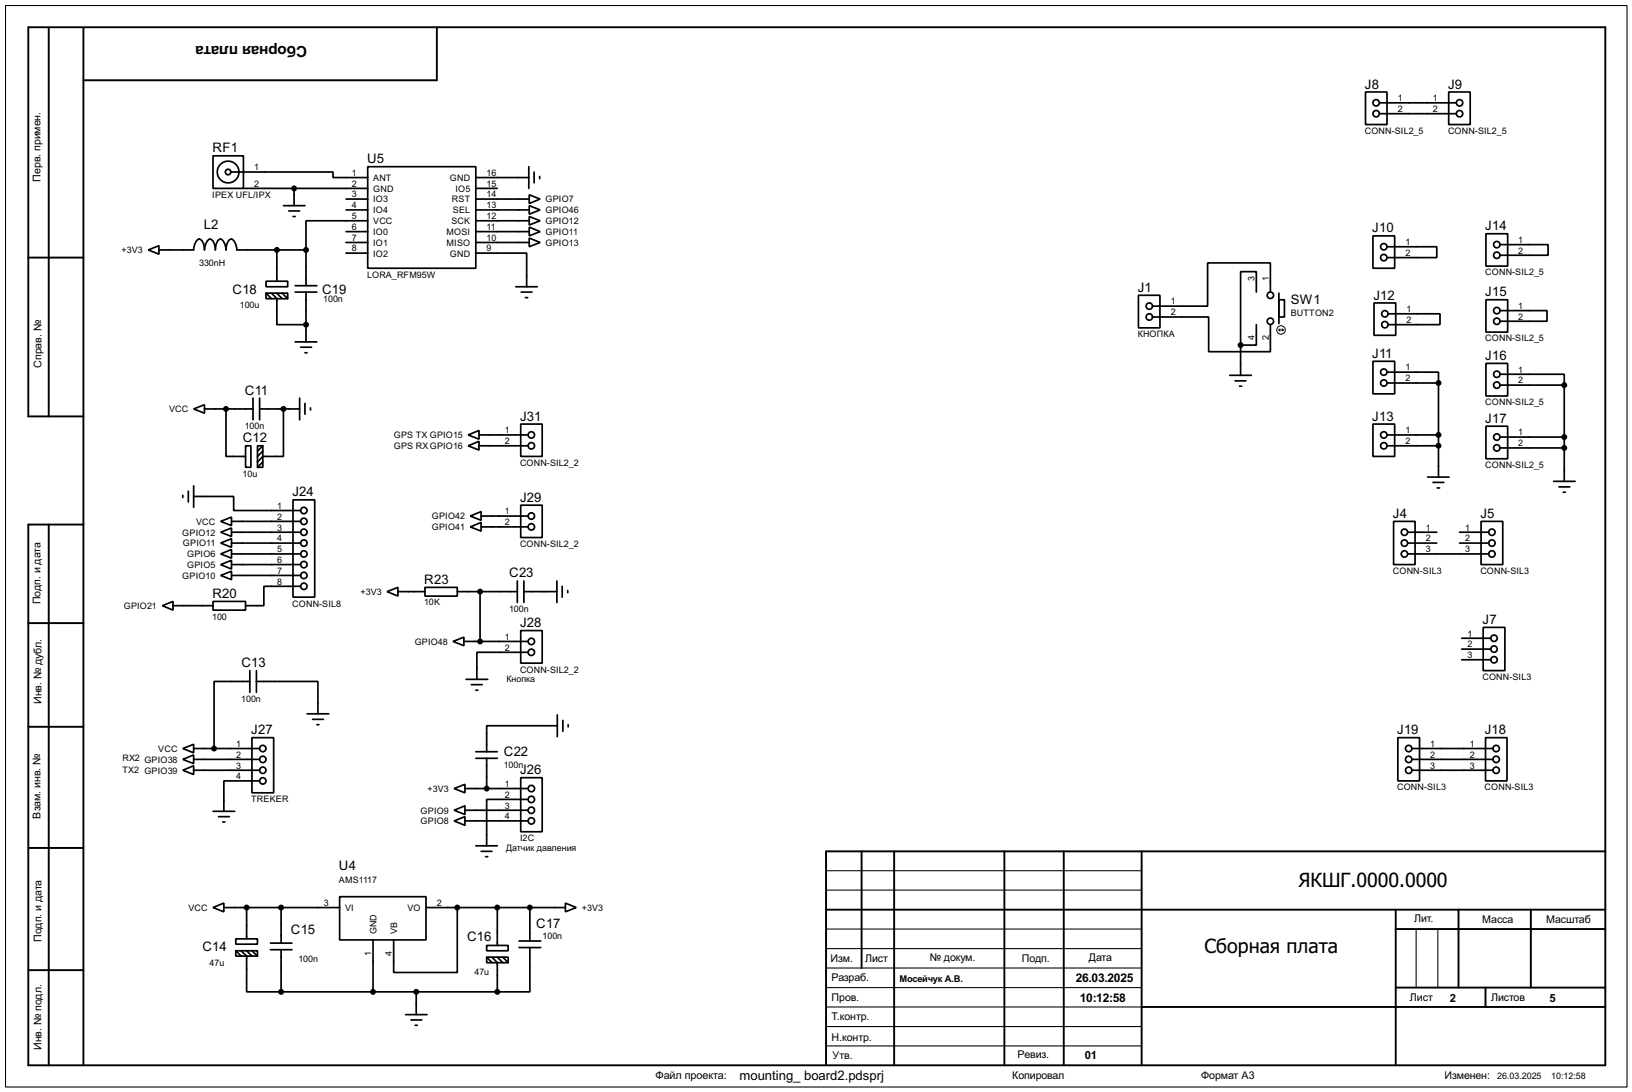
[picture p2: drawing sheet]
<svg xmlns="http://www.w3.org/2000/svg" width="383mm" height="256mm" viewBox="0 0 383 256" stroke-linecap="round" stroke-linejoin="round" font-family="sans-serif">
<path d="M1.3 1.3h381v254h-381zM194.1 218.2h74.2M194.1 209.1h74.2M194.1 204.5h74.2M332.8 218.2v13.8M337.9 218.2v13.8M194.1 222.8h74.2M194.1 232h74.2M194.1 236.5h74.2M194.1 227.4h74.2M194.1 241.1h74.2M194.1 245.7h74.2" fill="none" stroke="#000" stroke-width=".25"/>
<g fill="none" stroke="#000" stroke-width=".45">
<path d="M11.5 6.7v91.1M19.6 6.7v243.5M102.7 6.4v12.5h-83.1M6.7 60.5h12.9M19.6 97.8h-12.9v-91.4h370.5v243.8h-370.5v-127h12.9M11.5 123.2v127M6.7 146.4h12.9M6.7 170.7h12.9M6.7 199.2h12.9M202.5 200v27.4M210.1 200v50.2M236 200v50.2"/>
<path d="M250 200v50.2M268.3 200v50.2M377.2 200h-183.1v50.2M194.1 213.7h183.1M328 213.7v36.5M328 218.2h49.2M342.7 213.7v18.3M359.7 213.7v18.3M6.7 227.9h12.9M268.3 236.5h108.9M328 232h49.2M349.1 232v4.5"/>
</g>
<g fill="none" stroke="#000" stroke-width=".4">
<path d="M50.1 36.6h7.1v7.7h-7.1zM86.4 39.2h25.4v23.8h-25.4zM124.3 39.2v5.1M320.9 21.6h5v7.7h-5zM324.2 24.2h18M324.2 26.7h18M340.4 21.6h5.1v7.7h-5.1zM34.9 58.7l2.5-1v2zM37.4 58.7h8.1l.2-1.2a1.82 1.82 0 0 1 1.1-1.3 2.31 2.31 0 0 1 1.3 2.5l.2-1.2a1.82 1.82 0 0 1 1-1.3 2.37 2.37 0 0 1 1.3 2.5v-.6a2.08 2.08 0 0 1 1.3-1.9 2.75 2.75 0 0 1 1.2 2.5v-.6a2.04 2.04 0 0 1 1.3-1.9 2.75 2.75 0 0 1 1.3 2.5h16.2M54.2 40.4h24.1v1.3h8.1M57.2 44.3h29.2M65.1 58.7v7.4"/>
<path d="M66.6 48.3h5.1M67.9 49.6h2.5M68.9 50.9h.5M69.1 44.3v4M71.9 58.7v8.4M81.3 57h5.1M81.3 54.4h5.1M81.3 49.3h5.1M81.3 46.8h5.1M81.3 59.5h5.1M86.4 51.9h-14.5v6.8M111.8 59.5h12v7.9"/>
<path d="M111.8 44.3h5.1M111.8 51.9h12.6M111.8 57h12.6M111.8 54.4h12.6M111.8 49.3h12.6M111.8 46.8h12.6M111.8 41.7h12.5M124.4 50.9l2.5 1-2.5 1zM124.4 55.9l2.5 1.1-2.5 1zM124.4 53.4l2.5 1-2.5 1zM124.4 48.3l2.5 1-2.5 1zM124.4 45.8l2.5 1-2.5 1z"/>
<path d="M125.5 40.4v2.6M126.8 41.5v.5M322.6 55.4h5.1v7.6h-5.1zM325.9 58h11.7v2.5h-11.7M349.2 54.9h5.1v7.6h-5.1zM352.5 57.5h11.3v2.5h-11.3M62.5 66.1h5.1v1.3h-5.1zM62.5 68.9h5.1v1.3h-5.1zM62.5 68.9l1.3 1.3M63.8 68.9l1.3 1.3v6.1h6.8M65.1 68.9l1.2 1.3M66.3 68.9l1.3 1.3"/>
<path d="M69.4 68.6h5.1M69.4 67.1h5.1M71.9 68.6v11.7M121.2 67.4h5.1M122.5 68.6h2.5M123.5 69.9h.5M267.5 69.4h5.1v7.6h-5.1zM270.8 74.5h13.2v8.1h14.5v-6.3M295.2 68.6v-4.8h-3.7v17.3M295.2 76.3v4.8h-3.7M298.5 68.6v-6.8h-14.7v10.1h-13M300.5 70.4h1.3v4.1h-1.3z"/>
<path d="M300.5 68.9v7.1M322.9 71.2h5.1v7.6h-5.1zM326.2 73.7h12.2v2.6h-12.2M349.2 70.4h5.1v7.6h-5.1zM352.5 73h11v2.5h-11M45.5 96.1l2.6-1v2zM48.1 96.1h11.4M53.1 96.1v11.1h4.6M59.5 93.5v5.1M61 96.1h9.4M61 93.5v5.1M66.6 96.1v11.1h-4.8l-1.3 1.3"/>
<path d="M69.4 80.3h5.1M70.4 93.5v5.1M70.7 81.6h2.5M71.7 82.9h.5M71.7 94.8v2.5M73 95.8v.5M122.4 99.6h5v7.6h-5zM289 88.2h5.1M290.2 89.5h2.6M291.3 90.7h.5M291.5 81.1v7.1M322.6 84.9h5.1v7.6h-5.1z"/>
<path d="M322.6 99.6h5.1v7.6h-5.1zM325.9 87.4h12.1v2.6M325.9 90h12.1M338 90v22.1M349.2 85.4h5.1v7.6h-5.1zM352.5 87.9h15.1v2.6M352.5 90.5h15.1M367.6 90.5v22.6M43 116.4v.5M44.3 115.4v2.5M45.5 116.6h9.4v3.3h15.8M45.5 114.1v5.1"/>
<path d="M57.7 104.7h1.3v5.1h-1.3zM60.5 104.7h1.3v5.1h-1.3zM61.8 104.7l-1.3 1.3M61.8 106l-1.3 1.2M61.8 108.5l-1.3 1.3M68.9 117.4h5.1v22.9h-5.1zM110 104.7l2.6-1v2zM110 102.2l2.6-1.1v2.1zM112.6 104.7h11.5M112.6 102.2h11.5M122.4 118.7h5v7.6h-5zM325.9 104.7h12.1"/>
<path d="M325.9 102.2h12.1M335.5 112.1h5M336.7 113.3h2.6M337.7 114.6h.6M349.2 100.1h5.1v7.7h-5.1zM352.5 102.7h15.1M352.5 105.2h15.1M365.1 113.1h5M366.3 114.4h2.6M367.3 115.6h.5M51.9 122.5l2.5-1v2zM51.9 135.2l2.5-1v2z"/>
<path d="M51.9 125l2.5-1v2zM51.9 127.6l2.5-1.1v2.1zM51.9 130.1l2.5-1v2zM51.9 132.6l2.5-1v2.1zM54.4 122.5h16.3M54.4 125h16.3M54.4 127.6h16.3M54.4 130.1h16.3M54.4 132.6h16.3M54.4 135.2h16.3M70.7 137.7h-8.7v4.6h-4.3M91 139l2.5-1v2z"/>
<path d="M93.5 139h6.4M99.9 138h7.6v2h-7.6zM107.5 139h14.1M110.5 123.8l2.6-1.1v2.1zM110.5 121.2l2.6-1v2zM112.8 139v11.7M113.1 123.8h11M113.1 121.2h11M121.6 136.5v5M123.1 139h7.8M123.1 136.5v5M130.9 136.5v5"/>
<path d="M132.1 137.7v2.6M133.4 138.7v.5M327.5 122.5h5v10.1h-5zM330.8 125h6.8M330.8 127.6h6.8M330.8 130.1h19M343 125h6.8M343 127.6h6.8M348 122.5h5.1v10.1h-5.1zM38.2 142.3l2.5-1v2zM40.7 142.3h9.4M50.1 141.3h7.6v2h-7.6z"/>
<path d="M58.7 157.5v5.1M60.3 157.5v5.1M106.5 150.7l2.5-1v2zM109 150.7h15.1M109.5 159.6h5.1M122.4 148.1h5v7.7h-5zM124.1 153.2h-12v6.4M343.5 149.9h6.8M343.5 152.5h6.8M343.5 155h6.8M348.5 147.4h5.1v10.1h-5.1zM43 175.8l2.5-1v2z"/>
<path d="M43 178.4l2.5-1.1v2.1zM45.5 178.4h15.5M45.5 175.8h15.5M58.7 160.1h-8.4v15.7M59.2 173.3h5.1v12.9h-5.1zM60.3 160.1h14.4v7.6M72.2 167.7h5.1M73.5 169h2.5M74.5 170.2h.5M110.8 160.8h2.5M111.8 162.1h.5M111.8 178.1h5.1"/>
<path d="M111.8 176.6h5.1M114.4 178.1v7.1M131 170.5h-16.6v6.1M131 167.9v5.1M132.3 169.2v2.6M133.5 170.2v.5M328.5 173.3h5.1v10.1h-5.1zM331.8 178.4h19M331.8 175.8h19M349.1 173.3h5v10.1h-5zM43 180.9l2.5-1v2zM45.5 180.9h15.5"/>
<path d="M50.1 190.6h5.1M51.4 191.8h2.5M52.4 193.1h.5M61 183.4h-8.4v7.2M106.7 185.2l2.6-1v2zM106.7 190.3l2.6-1v2zM106.7 192.8l2.6-1v2.1zM109.3 190.3h14.8M109.3 192.8h14.8M109.3 185.2h14.8M111.8 198.7h5.1M113.1 200h2.5"/>
<path d="M122.4 182.7h5v12.7h-5zM124.1 187.8h-9.7v10.9M331.8 180.9h19M50.1 213.2l2.5-1.1v2.1zM52.6 213.2h27.2M58 213.2v7.3M66.1 213.2v8.3M79.8 210.6h20.3v10.2h-20.3zM100.1 213.2h32.8M107.5 213.2v15.2h-15v-7.6M114.1 201.2h.5M116.9 213.2v8.9"/>
<path d="M124.5 213.2v7.8M132.9 212.1l2.5 1.1-2.5 1zM55.4 220.5h5.1v1.3h-5.1zM55.4 223.3h5.1v1.3h-5.1zM55.4 223.3l1.3 1.3M56.7 223.3l1.3 1.3v8.4h8.1M58 223.3l1.2 1.3M59.2 223.3l1.3 1.3M63.6 223.1h5M63.6 221.5h5M66.1 223.1v9.9M66.1 233h50.8"/>
<path d="M87.7 220.8v12.2M95.3 238.3h5.1M96.6 239.6h2.5M97.8 233v5.3M114.4 222.1h5v1.2h-5zM114.4 224.8h5v1.3h-5zM114.4 224.8l1.2 1.3M115.6 224.8l1.3 1.3v6.9M116.9 224.8l1.3 1.3M118.2 224.8l1.2 1.3M122 222.6h5.1M122 221h5.1"/>
<path d="M124.5 222.6v10.4h-7.6M97.6 240.8h.5"/>
<circle cx="323.3" cy="26.7" r=".75"/>
<circle cx="323.3" cy="24.2" r=".75"/>
<circle cx="342.9" cy="26.7" r=".75"/>
<circle cx="342.9" cy="24.2" r=".75"/>
<circle cx="53.6" cy="40.4" r="2.55"/>
<circle cx="53.6" cy="40.4" r=".65"/>
<circle cx="325.1" cy="58" r=".75"/>
<circle cx="351.7" cy="57.5" r=".75"/>
<circle cx="351.7" cy="60" r=".75"/>
<circle cx="270" cy="71.9" r=".75"/>
<circle cx="270" cy="74.5" r=".75"/>
<circle cx="298.5" cy="75.5" r=".75"/>
<circle cx="298.5" cy="69.4" r=".75"/>
<circle cx="325.1" cy="60.5" r=".75"/>
<circle cx="325.4" cy="73.7" r=".75"/>
<circle cx="325.4" cy="76.3" r=".75"/>
<circle cx="351.7" cy="75.5" r=".75"/>
<circle cx="351.7" cy="73" r=".75"/>
<circle cx="325.1" cy="90" r=".75"/>
<circle cx="325.1" cy="87.4" r=".75"/>
<circle cx="351.7" cy="90.5" r=".75"/>
<circle cx="351.7" cy="87.9" r=".75"/>
<circle cx="71.4" cy="119.9" r=".75"/>
<circle cx="124.8" cy="102.2" r=".75"/>
<circle cx="124.8" cy="104.7" r=".75"/>
<circle cx="325.1" cy="102.2" r=".75"/>
<circle cx="325.1" cy="104.7" r=".75"/>
<circle cx="351.7" cy="102.7" r=".75"/>
<circle cx="351.7" cy="105.2" r=".75"/>
<circle cx="71.4" cy="132.6" r=".75"/>
<circle cx="71.4" cy="127.6" r=".75"/>
<circle cx="71.4" cy="122.5" r=".75"/>
<circle cx="71.4" cy="125" r=".75"/>
<circle cx="71.4" cy="135.2" r=".75"/>
<circle cx="71.4" cy="130.1" r=".75"/>
<circle cx="71.4" cy="137.7" r=".75"/>
<circle cx="124.8" cy="123.8" r=".75"/>
<circle cx="124.8" cy="121.2" r=".75"/>
<circle cx="330" cy="130.1" r=".75"/>
<circle cx="330" cy="125" r=".75"/>
<circle cx="330" cy="127.6" r=".75"/>
<circle cx="350.5" cy="127.6" r=".75"/>
<circle cx="350.5" cy="130.1" r=".75"/>
<circle cx="350.5" cy="125" r=".75"/>
<circle cx="124.8" cy="150.7" r=".75"/>
<circle cx="124.8" cy="153.2" r=".75"/>
<circle cx="351" cy="152.5" r=".75"/>
<circle cx="351" cy="155" r=".75"/>
<circle cx="351" cy="149.9" r=".75"/>
<circle cx="61.7" cy="178.4" r=".75"/>
<circle cx="61.7" cy="175.8" r=".75"/>
<circle cx="331" cy="175.8" r=".75"/>
<circle cx="331" cy="178.4" r=".75"/>
<circle cx="351.5" cy="175.8" r=".75"/>
<circle cx="351.5" cy="178.4" r=".75"/>
<circle cx="61.7" cy="180.9" r=".75"/>
<circle cx="61.7" cy="183.4" r=".75"/>
<circle cx="124.8" cy="190.3" r=".75"/>
<circle cx="124.8" cy="185.2" r=".75"/>
<circle cx="124.8" cy="192.8" r=".75"/>
<circle cx="124.8" cy="187.8" r=".75"/>
<circle cx="331" cy="180.9" r=".75"/>
<circle cx="351.5" cy="180.9" r=".75"/>
</g>
<g fill="#000" stroke="#000" stroke-width=".4">
<circle cx="65" cy="58.7" r=".5"/>
<circle cx="69.1" cy="44.3" r=".5"/>
<circle cx="71.9" cy="58.7" r=".5"/>
<circle cx="71.9" cy="76.3" r=".5"/>
<circle cx="53.1" cy="96.1" r=".5"/>
<circle cx="66.6" cy="96.1" r=".5"/>
<circle cx="291.5" cy="81.1" r=".5"/>
<circle cx="338" cy="90" r=".5"/>
<circle cx="367.5" cy="90.5" r=".5"/>
<circle cx="338" cy="104.7" r=".5"/>
<circle cx="338" cy="102.2" r=".5"/>
<circle cx="367.5" cy="105.2" r=".5"/>
<circle cx="367.5" cy="102.7" r=".5"/>
<circle cx="112.8" cy="139" r=".5"/>
<circle cx="112.8" cy="150.7" r=".5"/>
<circle cx="50.3" cy="175.8" r=".5"/>
<circle cx="114.3" cy="185.2" r=".5"/>
<circle cx="57.9" cy="213.2" r=".5"/>
<circle cx="66" cy="213.2" r=".5"/>
<circle cx="107.4" cy="213.2" r=".5"/>
<circle cx="116.8" cy="213.2" r=".5"/>
<circle cx="124.5" cy="213.2" r=".5"/>
<circle cx="66" cy="233" r=".5"/>
<circle cx="87.6" cy="233" r=".5"/>
<circle cx="97.8" cy="233" r=".5"/>
<circle cx="116.8" cy="233" r=".5"/>
</g>
<g fill="none" stroke="#000" stroke-width=".23">
<path d="M300.5 77.5h1.1M300.5 77.5l.3 .3M300.8 77.3l-.3 .2M301.3 77.3l.3 .2M301.6 77.5l-.3 .3"/>
<circle cx="301" cy="77.5" r="1"/>
</g>
<g font-size="5.6">
<text x="305.1" y="208.3">ЯКШГ.0000.0000</text>
<text x="283.1" y="223.8">Сборная плата</text>
</g>
<text font-size="4.1" x="72.2" y="10.8" transform="rotate(-180 72.2 10.8)">Сборная плата</text>
<g font-size="3.5">
<text x="320.7" y="20.8">J8</text>
<text x="340.3" y="20.8">J9</text>
<text x="49.9" y="35.8">RF1</text>
<text x="86.3" y="38.4">U5</text>
<text x="47.9" y="53.9">L2</text>
<text x="322.5" y="54.6">J10</text>
<text x="349" y="54.1">J14</text>
<text x="54.7" y="69">C18</text>
<text x="75.7" y="69">C19</text>
<text x="267.4" y="68.5">J1</text>
<text x="303.3" y="71.3">SW1</text>
<text x="322.7" y="70.4">J12</text>
<text x="349" y="69.6">J15</text>
<text x="322.5" y="84.1">J11</text>
<text x="349" y="84.6">J16</text>
<text x="57.6" y="92.7">C11</text>
<text x="122.2" y="98.8">J31</text>
<text x="322.5" y="98.8">J13</text>
<text x="349" y="99.3">J17</text>
<text x="57.1" y="103.9">C12</text>
<text x="68.7" y="116.6">J24</text>
<text x="122.2" y="117.9">J29</text>
<text x="327.3" y="121.7">J4</text>
<text x="347.9" y="121.7">J5</text>
<text x="99.7" y="137.2">R23</text>
<text x="119.7" y="135.6">C23</text>
<text x="49.9" y="140.5">R20</text>
<text x="122.2" y="147.3">J28</text>
<text x="348.4" y="146.6">J7</text>
<text x="56.8" y="156.7">C13</text>
<text x="59.1" y="172.5">J27</text>
<text x="328.3" y="172.5">J19</text>
<text x="348.9" y="172.5">J18</text>
<text x="118.4" y="177.5">C22</text>
<text x="122.2" y="181.9">J26</text>
<text x="79.7" y="204.4">U4</text>
<text x="68.4" y="219.4">C15</text>
<text x="109.8" y="220.9">C16</text>
<text x="126" y="217.9">C17</text>
<text x="47.6" y="223.5">C14</text>
<text x="173.8" y="253.6">mounting_ board2.pdsprj</text>
</g>
<g font-size="3.2">
<text x="252.8" y="230.7">26.03.2025</text>
<text x="253.8" y="235.4">10:12:58</text>
</g>
<g font-size="3">
<text x="340.7" y="235.4">2</text>
<text x="364.1" y="235.4">5</text>
<text x="254.9" y="248.8">01</text>
</g>
<text font-size="2.9" x="154" y="253.5">Файл проекта:</text>
<g font-size="2.8">
<text x="9.5" y="42.7" transform="rotate(-90 9.5 42.7)">Перв. примен.</text>
<text x="9.7" y="86.4" transform="rotate(-90 9.7 86.4)">Справ. №</text>
<text x="9.5" y="142" transform="rotate(-90 9.5 142)">Подп. и дата</text>
<text x="9.7" y="165.4" transform="rotate(-90 9.7 165.4)">Инв. № дубл.</text>
<text x="9.5" y="192.3" transform="rotate(-90 9.5 192.3)">Взам. инв. №</text>
<text x="9.8" y="221.2" transform="rotate(-90 9.8 221.2)">Подп. и дата</text>
<text x="332.3" y="216.5">Лит.</text>
<text x="348.3" y="216.8">Масса</text>
<text x="363.3" y="216.8">Масштаб</text>
<text x="195.1" y="225.9">Изм.</text>
<text x="203.3" y="225.9">Лист</text>
<text x="218.5" y="225.7">№ докум.</text>
<text x="240.1" y="225.9">Подп.</text>
<text x="255.8" y="225.7">Дата</text>
<text x="195.4" y="230.5">Разраб.</text>
<text x="195.4" y="235.1">Пров.</text>
<text x="195.4" y="239.6">Т.контр.</text>
<text x="331.3" y="235.1">Лист</text>
<text x="350.3" y="235.1">Листов</text>
<text x="195.4" y="244.5">Н.контр.</text>
<text x="9.8" y="246.6" transform="rotate(-90 9.8 246.6)">Инв. № подл.</text>
<text x="195.6" y="248.8">Утв.</text>
<text x="239.1" y="248.5">Ревиз.</text>
<text x="237.8" y="253.5">Копировал</text>
<text x="282.2" y="253.5">Формат А3</text>
<text x="339.4" y="253.5">Изменен:</text>
</g>
<text font-size="2.5" x="211.4" y="230.6">Мосейчук А.В.</text>
<g font-size="2.4">
<text x="328.5" y="23.7">1</text>
<text x="336.7" y="23.7">1</text>
<text x="328.5" y="26.3">2</text>
<text x="336.7" y="26.3">2</text>
<text x="320.7" y="31.4">CONN-SIL2_5</text>
<text x="340.2" y="31.4">CONN-SIL2_5</text>
<text x="59.7" y="40">1</text>
<text x="82.7" y="41.3">1</text>
<text x="114.4" y="41.3">16</text>
<text x="49.9" y="46.5">IPEX UFL/IPX</text>
<text x="59.7" y="43.8">2</text>
<text x="82.7" y="46.4">3</text>
<text x="82.7" y="43.8">2</text>
<text x="87.7" y="47.6">IO3</text>
<text x="87.7" y="45.1">GND</text>
<text x="87.7" y="42.5">ANT</text>
<text x="105.7" y="42.5">GND</text>
<text x="106.2" y="47.6">RST</text>
<text x="107" y="45.1">IO5</text>
<text x="114.4" y="46.4">14</text>
<text x="114.4" y="43.8">15</text>
<text x="128.2" y="47.6">GPIO7</text>
<text x="82.7" y="54">6</text>
<text x="82.7" y="51.5">5</text>
<text x="82.7" y="48.9">4</text>
<text x="87.7" y="52.6">VCC</text>
<text x="87.7" y="50.1">IO4</text>
<text x="106.1" y="52.6">SCK</text>
<text x="106.4" y="50.1">SEL</text>
<text x="114.4" y="48.9">13</text>
<text x="114.4" y="54">11</text>
<text x="114.4" y="51.5">12</text>
<text x="128.2" y="52.6">GPIO12</text>
<text x="128.2" y="50.1">GPIO46</text>
<text x="28.6" y="59.5">+3V3</text>
<text x="82.7" y="56.5">7</text>
<text x="82.7" y="59.1">8</text>
<text x="87.7" y="57.8">IO1</text>
<text x="87.7" y="55.2">IO0</text>
<text x="104.9" y="57.8">MISO</text>
<text x="104.9" y="55.2">MOSI</text>
<text x="114.4" y="56.5">10</text>
<text x="114.4" y="59.1">9</text>
<text x="128.2" y="57.8">GPIO13</text>
<text x="128.2" y="55.2">GPIO11</text>
<text x="330.3" y="57.5">1</text>
<text x="356.8" y="57.1">1</text>
<text x="356.8" y="59.6">2</text>
<text x="46.8" y="62.4">330nH</text>
<text x="86.2" y="65.3">LORA_RFM95W</text>
<text x="87.7" y="60.3">IO2</text>
<text x="105.7" y="60.3">GND</text>
<text x="330.3" y="60.1">2</text>
<text x="349" y="64.7">CONN-SIL2_5</text>
<text x="76" y="70.9">100n</text>
<text x="275.1" y="71.5">1</text>
<text x="294.8" y="66.1" transform="rotate(-90 294.8 66.1)">3</text>
<text x="298.1" y="66.1" transform="rotate(-90 298.1 66.1)">1</text>
<text x="56.4" y="72.5">100u</text>
<text x="275.1" y="74.1">2</text>
<text x="303.3" y="74.2">BUTTON2</text>
<text x="330.5" y="73.3">1</text>
<text x="330.5" y="75.8">2</text>
<text x="356.8" y="72.6">1</text>
<text x="356.8" y="75.1">2</text>
<text x="267.3" y="79.2">КНОПКА</text>
<text x="294.8" y="79.9" transform="rotate(-90 294.8 79.9)">4</text>
<text x="298.1" y="79.9" transform="rotate(-90 298.1 79.9)">2</text>
<text x="349" y="80.2">CONN-SIL2_5</text>
<text x="330.3" y="87">1</text>
<text x="330.3" y="89.6">2</text>
<text x="356.8" y="87.5">1</text>
<text x="349" y="95.2">CONN-SIL2_5</text>
<text x="356.8" y="90.1">2</text>
<text x="39.7" y="96.9">VCC</text>
<text x="57.5" y="100.8">100n</text>
<text x="118.7" y="101.8">1</text>
<text x="330.3" y="101.8">1</text>
<text x="92.5" y="102.9">GPS TX GPIO15</text>
<text x="92.5" y="105.4">GPS RXGPIO16</text>
<text x="118.7" y="104.3">2</text>
<text x="330.3" y="104.3">2</text>
<text x="356.8" y="102.3">1</text>
<text x="356.8" y="104.8">2</text>
<text x="57" y="112">10u</text>
<text x="122.2" y="109.4">CONN-SIL2_2</text>
<text x="349" y="110">CONN-SIL2_5</text>
<text x="65.2" y="119.5">1</text>
<text x="42.8" y="125.8">GPIO12</text>
<text x="46.1" y="123.3">VCC</text>
<text x="65.2" y="122.1">2</text>
<text x="65.2" y="124.6">3</text>
<text x="101.5" y="124.6">GPIO41</text>
<text x="101.5" y="122">GPIO42</text>
<text x="118.7" y="120.8">1</text>
<text x="118.7" y="123.4">2</text>
<text x="335.1" y="124.6">1</text>
<text x="344.3" y="124.6">1</text>
<text x="43" y="128.4">GPIO11</text>
<text x="44" y="130.9">GPIO6</text>
<text x="65.2" y="127.2">4</text>
<text x="65.2" y="129.7">5</text>
<text x="122.2" y="128.5">CONN-SIL2_2</text>
<text x="335.1" y="127.2">2</text>
<text x="335.1" y="129.7">3</text>
<text x="344.3" y="127.2">2</text>
<text x="344.3" y="129.7">3</text>
<text x="42.8" y="136">GPIO10</text>
<text x="44" y="133.4">GPIO5</text>
<text x="65.2" y="132.2">6</text>
<text x="65.2" y="134.8">7</text>
<text x="65.2" y="137.3">8</text>
<text x="327.3" y="134.8">CONN-SIL3</text>
<text x="347.8" y="134.8">CONN-SIL3</text>
<text x="29.1" y="143.1">GPIO21</text>
<text x="68.7" y="142.5">CONN-SIL8</text>
<text x="84.7" y="139.8">+3V3</text>
<text x="99.7" y="142.2">10K</text>
<text x="119.6" y="143.7">100n</text>
<text x="49.9" y="145.5">100</text>
<text x="344.9" y="149.5">1</text>
<text x="97.4" y="151.5">GPIO48</text>
<text x="118.7" y="150.3">1</text>
<text x="118.7" y="152.8">2</text>
<text x="344.9" y="152.1">2</text>
<text x="344.9" y="154.6">3</text>
<text x="119" y="160.3">Кнопка</text>
<text x="122.2" y="158">CONN-SIL2_2</text>
<text x="348.3" y="159.7">CONN-SIL3</text>
<text x="56.7" y="164.8">100n</text>
<text x="28.8" y="178.8">RX2 GPIO38</text>
<text x="37.2" y="176.6">VCC</text>
<text x="55.5" y="175.4">1</text>
<text x="55.5" y="178">2</text>
<text x="336.1" y="175.4">1</text>
<text x="336.1" y="178">2</text>
<text x="345.4" y="175.4">1</text>
<text x="345.4" y="178">2</text>
<text x="28.8" y="181.6">TX2 GPIO39</text>
<text x="55.5" y="180.5">3</text>
<text x="55.5" y="183">4</text>
<text x="118.4" y="180.4">100n</text>
<text x="118.7" y="184.8">1</text>
<text x="328.3" y="185.6">CONN-SIL3</text>
<text x="336.1" y="180.5">3</text>
<text x="345.4" y="180.5">3</text>
<text x="348.8" y="185.6">CONN-SIL3</text>
<text x="59" y="188.4">TREKER</text>
<text x="98.8" y="191.1">GPIO9</text>
<text x="100.5" y="186">+3V3</text>
<text x="118.7" y="187.3">2</text>
<text x="118.7" y="189.9">3</text>
<text x="98.8" y="193.6">GPIO8</text>
<text x="118.7" y="192.4">4</text>
<text x="122.2" y="197.6">I2C</text>
<text x="118.9" y="199.9">Датчик давления</text>
<text x="79.6" y="207.3">AMS1117</text>
<text x="44.3" y="214">VCC</text>
<text x="76.1" y="212.8">3</text>
<text x="81.1" y="214">VI</text>
<text x="95.7" y="214">VO</text>
<text x="102.7" y="212.8">2</text>
<text x="136.7" y="214">+3V3</text>
<text x="88.5" y="219.5" transform="rotate(-90 88.5 219.5)">GND</text>
<text x="93.3" y="219.5" transform="rotate(-90 93.3 219.5)">VB</text>
<text x="127.5" y="220.5">100n</text>
<text x="49.3" y="226.9">47u</text>
<text x="70.1" y="225.9">100n</text>
<text x="87.3" y="224.5" transform="rotate(-90 87.3 224.5)">1</text>
<text x="92.1" y="224.5" transform="rotate(-90 92.1 224.5)">4</text>
<text x="111.5" y="228.9">47u</text>
<text x="351.8" y="253.3">26.03.2025</text>
<text x="364.5" y="253.3">10:12:58</text>
</g>
</svg>
